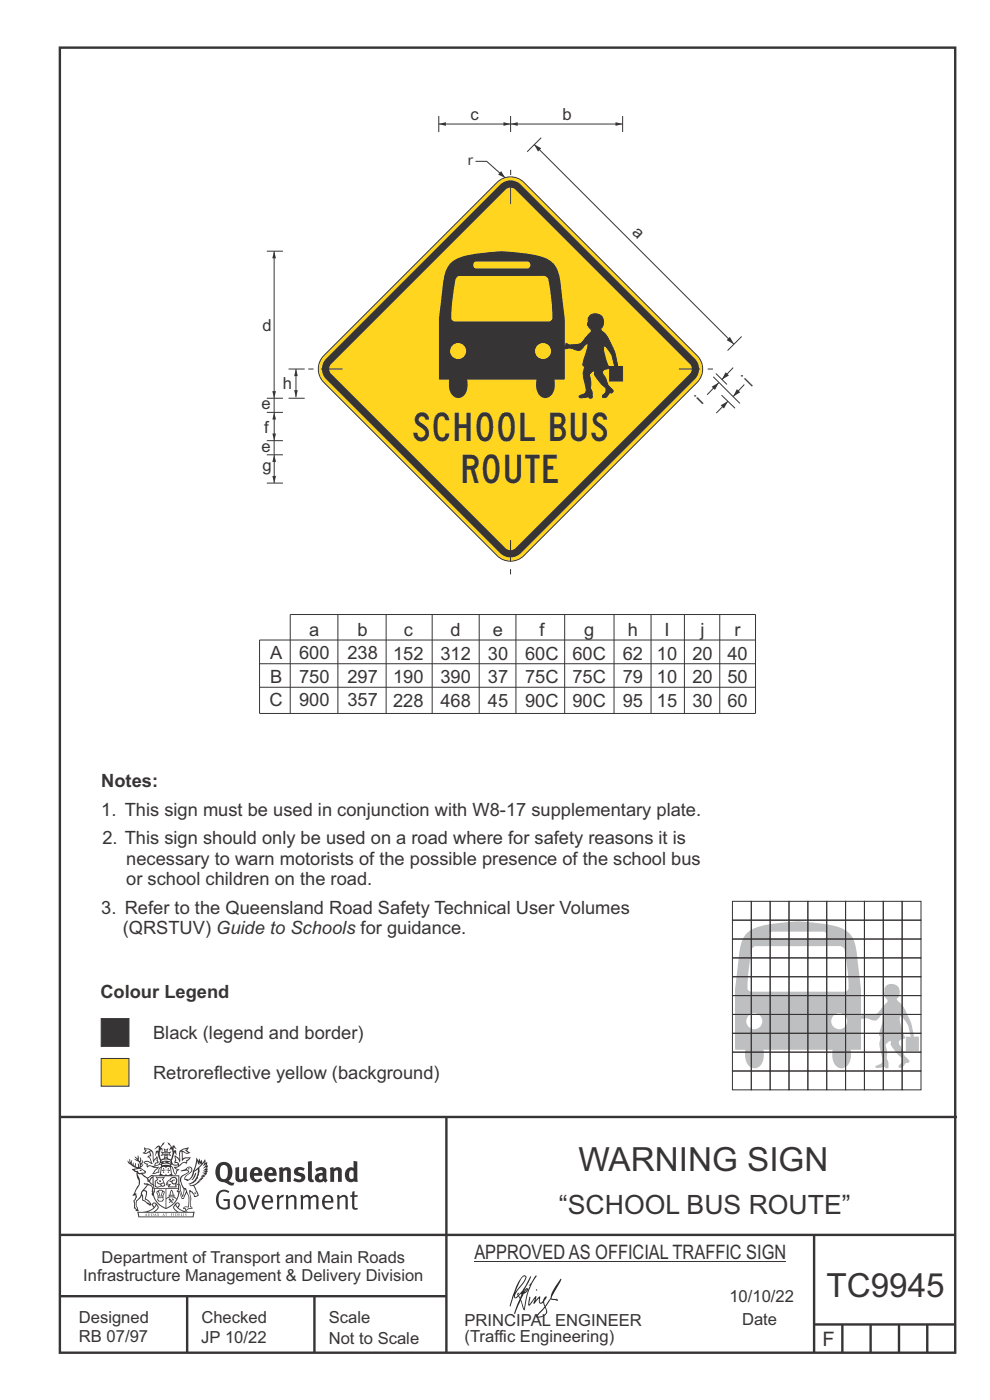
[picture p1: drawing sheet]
<svg xmlns="http://www.w3.org/2000/svg" width="210mm" height="297mm" viewBox="0 0 210 297" stroke-linecap="round" stroke-linejoin="round" font-family="sans-serif">
<g fill="#bdbfc1">
<path d="M158.2 198.2a11.4 11.4 0 0 0-1.7 6.3l-.6 5.4v12.6l.3 .2h1.9a3.6 3.6 0 0 0 1.2 3.7 1.88 1.88 0 0 0 2.6-1.6v-2.1h14.7a3.6 3.6 0 0 0 1.1 3.7 1.91 1.91 0 0 0 2.7-1.6l.1-2.1h2.1v-7.1a64.5 64.5 0 0 0-.7-12.6 9.5 9.5 0 0 0-1.6-4.8 7.5 7.5 0 0 0-5-2.1 34.2 34.2 0 0 0-14.7 .6l-.9 .4zM176.3 216.7a1.7 1.7 0 0 1 3.4 0 1.7 1.7 0 0 1-3.4 0zM158.3 216.7a1.7 1.7 0 0 1 3.4 0 1.7 1.7 0 0 1-3.4 0zM159.8 201l.5-.3h17.9a1.1 1.1 0 0 1 1 .8l.3 1.8a32.1 32.1 0 0 1 .4 6.6l-.4 .4-.3 .1h-19.8a.81 .81 0 0 1-.8-.8l.4-5.4 .4-2.7zM163.4 197.9l.4-.2h10.9a.75 .75 0 0 1 .6 .7 .75 .75 0 0 1-.6 .7h-10.9a.77 .77 0 0 1-.4-1.2z" fill-rule="evenodd"/>
<path d="M188 209.1a1.77 1.77 0 0 1 2.5 .3 1.77 1.77 0 0 1-.3 2.5v.1a11.7 11.7 0 0 1 3.2 5.6l.5 2.3h1v3.1h-2.7v-3.1h1l.1-.2h-.2a6 6 0 0 0-1.6-3.8l-.5-.3a4.8 4.8 0 0 0 .4 3l.6 1.5-.4 .3a.84 .84 0 0 0-.9 .6 .84 .84 0 0 0 .4 1l.1 .3a4.1 4.1 0 0 0 1.7 2.7 .41 .41 0 0 1-.2 .5 .41 .41 0 0 1-.5-.1l-.2 .3a1.08 1.08 0 0 1-1.3 .8v-.4a1.18 1.18 0 0 0 .7-1.1 1.18 1.18 0 0 0-.8-1.1l-1.1-1.4a1.43 1.43 0 0 1-.5-1.5 .99 .99 0 0 0-1 1.4l.2 1.1a2.33 2.33 0 0 0 .3 2l-.1 1.1-.5 .1-.2-.3h-.2a2.14 2.14 0 0 1-1.8 0l.1-.3a1.54 1.54 0 0 0 1.4-1.1l-.1-.8a6.4 6.4 0 0 1-.3-3.8v-.5l-.4-.4 1-3.2a1.06 1.06 0 0 0 0-1.2l-.7 .5a1.4 1.4 0 0 1-2.1 .7 2.01 2.01 0 0 0-1.8-.1l-.2-.6 .3-.5a2.73 2.73 0 0 0 2 .2 2.72 2.72 0 0 0 2.3-1.7l.7-.7a.69 .69 0 0 0 .4-.6 .69 .69 0 0 0-.5-.6l-.4-.7 .2-1.2z" fill-rule="evenodd"/>
</g>
<g fill="none" stroke="#373435" stroke-width=".21">
<path d="M155.4 191.2h4v4h-4zM155.4 195.2h4v4h-4zM155.4 199.2h4v4h-4zM159.4 191.2h4v4h-4zM159.4 195.2h4v4h-4zM159.4 199.2h4v4h-4zM163.4 191.2h4v4h-4zM163.4 195.2h4v4h-4zM163.4 199.2h4v4h-4zM167.4 191.2h4v4h-4zM167.4 195.2h4v4h-4zM167.4 199.2h4v4h-4z"/>
<path d="M171.4 191.2h4v4h-4zM171.4 195.2h4v4h-4zM171.4 199.2h4v4h-4zM175.4 191.2h4v4h-4zM175.4 195.2h4v4h-4zM175.4 199.2h4v4h-4zM179.4 191.2h4v4h-4zM179.4 195.2h4v4h-4zM179.4 199.2h4v4h-4zM183.4 191.2h4v4h-4zM183.4 195.2h4v4h-4zM183.4 199.2h4v4h-4z"/>
<path d="M187.4 191.2h4v4h-4zM187.4 195.2h4v4h-4zM187.4 199.2h4v4h-4zM191.4 191.2h4v4h-4zM191.4 195.2h4v4h-4zM191.4 199.2h4v4h-4zM155.4 203.2h4v4h-4zM155.4 207.2h4v4h-4zM155.4 211.2h4v4h-4zM155.4 215.2h4v4h-4zM155.4 219.2h4v4h-4zM159.4 203.2h4v4h-4z"/>
<path d="M159.4 207.2h4v4h-4zM159.4 211.2h4v4h-4zM159.4 215.2h4v4h-4zM159.4 219.2h4v4h-4zM163.4 203.2h4v4h-4zM163.4 207.2h4v4h-4zM163.4 211.2h4v4h-4zM163.4 215.2h4v4h-4zM163.4 219.2h4v4h-4zM167.4 203.2h4v4h-4zM167.4 207.2h4v4h-4zM167.4 211.2h4v4h-4z"/>
<path d="M167.4 215.2h4v4h-4zM167.4 219.2h4v4h-4zM171.4 203.2h4v4h-4zM171.4 207.2h4v4h-4zM171.4 211.2h4v4h-4zM171.4 215.2h4v4h-4zM171.4 219.2h4v4h-4zM175.4 203.2h4v4h-4zM175.4 207.2h4v4h-4zM175.4 211.2h4v4h-4zM175.4 215.2h4v4h-4zM175.4 219.2h4v4h-4z"/>
<path d="M179.4 203.2h4v4h-4zM179.4 207.2h4v4h-4zM179.4 211.2h4v4h-4zM179.4 215.2h4v4h-4zM179.4 219.2h4v4h-4zM183.4 203.2h4v4h-4zM183.4 207.2h4v4h-4zM183.4 211.2h4v4h-4zM183.4 215.2h4v4h-4zM183.4 219.2h4v4h-4zM187.4 203.2h4v4h-4zM187.4 207.2h4v4h-4z"/>
<path d="M187.4 211.2h4v4h-4zM187.4 215.2h4v4h-4zM187.4 219.2h4v4h-4zM191.4 203.2h4v4h-4zM191.4 207.2h4v4h-4zM191.4 211.2h4v4h-4zM191.4 215.2h4v4h-4zM191.4 219.2h4v4h-4zM155.4 223.2h4v4h-4zM155.4 227.2h4v4h-4zM159.4 223.2h4v4h-4zM159.4 227.2h4v4h-4z"/>
<path d="M163.4 223.2h4v4h-4zM163.4 227.2h4v4h-4zM167.4 223.2h4v4h-4zM167.4 227.2h4v4h-4zM171.4 223.2h4v4h-4zM171.4 227.2h4v4h-4zM175.4 223.2h4v4h-4zM175.4 227.2h4v4h-4zM179.4 223.2h4v4h-4zM179.4 227.2h4v4h-4zM183.4 223.2h4v4h-4zM183.4 227.2h4v4h-4z"/>
<path d="M187.4 223.2h4v4h-4zM187.4 227.2h4v4h-4zM191.4 223.2h4v4h-4zM191.4 227.2h4v4h-4z"/>
</g>
<g fill="none" stroke="#373435" stroke-width=".51">
<path d="M12.7 10.1h189.9v276.9h-189.9zM12.7 237h190.3M94.7 236.9v50.1M12.7 262h190M12.7 275h82M39.7 275v12M66.7 275v12M172.7 262v25M172.7 281h30M178.7 281v6M184.7 281v6M190.7 281v6"/>
<path d="M196.7 281v6"/>
</g>
<path d="M21.5 216.1h5.9v5.9h-5.9z" fill-rule="evenodd" fill="#373435" stroke="#373435" stroke-width=".21"/>
<g fill="#ffd520" stroke="#373435" stroke-width=".21">
<path d="M21.5 224.6h5.9v5.9h-5.9z" fill-rule="evenodd"/>
<path d="M105.5 38.7a4 4 0 0 1 5.6 0l36.8 36.8a4 4 0 0 1 0 5.6l-36.8 36.8a4 4 0 0 1-5.6 0l-36.8-36.8a4 4 0 0 1 0-5.6z" fill-rule="evenodd"/>
</g>
<path d="M69.2 76.1l36.9-36.9a3.1 3.1 0 0 1 4.4 0l36.9 36.9a3.1 3.1 0 0 1 0 4.4l-36.9 36.9a3.1 3.1 0 0 1-4.4 0l-36.9-36.9a3.1 3.1 0 0 1 0-4.4z" fill-rule="evenodd" fill="#373435"/>
<path d="M70.3 77.2l36.9-37a1.5 1.5 0 0 1 2.1 0l37 37a1.5 1.5 0 0 1 0 2.1l-37 37a1.5 1.5 0 0 1-2.1 0l-36.9-37a1.5 1.5 0 0 1 0-2.1z" fill-rule="evenodd" fill="#ffd520"/>
<path d="M114.8 29.2l-3 3M151.3 79.9l5.7 5.7M151.9 79.2l2.3 2.4M157.3 71.4l-3 3M153.1 83.8l2.8 2.8M154.4 85.1l-2.4 2.5" fill="none" stroke="#373435" stroke-width=".21"/>
<path d="M152.9 86l1.5-.9-.8 1.6z" fill="#373435"/>
<path d="M155.5 78l-2.4 2.5" fill="none" stroke="#373435" stroke-width=".21"/>
<path d="M153.9 79l.7 .7-1.5 .8z" fill="#373435"/>
<path d="M157.9 81.6l-2.4 2.5" fill="none" stroke="#373435" stroke-width=".21"/>
<path d="M156.3 82.6l.7 .6-1.5 .9z" fill="#373435"/>
<path d="M152.5 81.2l-2.5 2.6" fill="none" stroke="#373435" stroke-width=".21"/>
<path d="M151 82.1l1.5-.9-.8 1.5z" fill="#373435"/>
<path d="M113.3 30.6l42.4 42.4" fill="none" stroke="#373435" stroke-width=".21"/>
<g fill="#373435">
<path d="M113.3 30.6l1.5 .9-.7 .6z"/>
<path d="M154.8 71.5l.9 1.5-1.6-.8z"/>
</g>
<path d="M100.9 34.2h2.3l4 3.5M108.3 36v1.1M108.3 38.7v4.6M65.4 78.3h1.1M68.1 78.3h4.6M144 78.3h4.5M150.1 78.3h1.1M108.3 114.6v4.6M108.3 120.7v1.2" fill="none" stroke="#373435" stroke-width=".21"/>
<g fill="#373435">
<path d="M106.3 36.3l.9 1.4-1.5-.7z"/>
<path d="M95.4 56a11.4 11.4 0 0 0-1.7 6.3l-.6 5.4v12.6l.3 .3 1.9-.1a3.6 3.6 0 0 0 1.1 3.7 1.88 1.88 0 0 0 2.7-1.6v-2.1h14.7a3.6 3.6 0 0 0 1.1 3.8 1.91 1.91 0 0 0 2.7-1.7v-2.1h2.2v-7.1a64.5 64.5 0 0 0-.8-12.6 9.5 9.5 0 0 0-1.5-4.8 7.5 7.5 0 0 0-5-2.1 34.2 34.2 0 0 0-14.7 .6l-1 .4zM113.5 74.5a1.7 1.7 0 0 1 3.4 0 1.7 1.7 0 0 1-3.4 0zM95.5 74.5a1.7 1.7 0 0 1 3.4 0 1.7 1.7 0 0 1-3.4 0zM96.9 58.8l.6-.2 17.9-.1a1.1 1.1 0 0 1 .9 .8l.3 1.8a32.1 32.1 0 0 1 .5 6.6l-.4 .4-.3 .1h-19.9a.81 .81 0 0 1-.8-.8l.5-5.4 .4-2.7zM100.6 55.7l.4-.2h10.9a.75 .75 0 0 1 .6 .7 .75 .75 0 0 1-.6 .8h-10.9a.77 .77 0 0 1-.4-1.3z" fill-rule="evenodd"/>
</g>
<path d="M125.2 66.9a1.77 1.77 0 0 1 2.5 .3 1.77 1.77 0 0 1-.3 2.5v.2a11.7 11.7 0 0 1 3.2 5.6l.4 2.3h1.1v3h-2.8v-3h1l.1-.2h-.1a6 6 0 0 0-1.6-3.9l-.5-.3a4.8 4.8 0 0 0 .4 3l.6 1.5-.4 .4a.84 .84 0 0 0-.9 .5 .84 .84 0 0 0 .3 1l.2 .3a4.1 4.1 0 0 0 1.7 2.7 .41 .41 0 0 1-.2 .5 .41 .41 0 0 1-.5 0l-.2 .2a1.08 1.08 0 0 1-1.4 .8v-.4a1.18 1.18 0 0 0 .7-1.1 1.18 1.18 0 0 0-.7-1.1l-1.1-1.4a1.43 1.43 0 0 1-.5-1.5 .99 .99 0 0 0-1 1.4l.2 1.1a2.33 2.33 0 0 0 .2 2l-.1 1.1-.5 .1-.1-.3h-.2a2.14 2.14 0 0 1-1.9 0l.2-.2a1.54 1.54 0 0 0 1.3-1.2l-.1-.8a6.4 6.4 0 0 1-.3-3.8v-.4l-.3-.5 1-3.2a1.06 1.06 0 0 0 0-1.2l-.7 .5a1.4 1.4 0 0 1-2.2 .7 2.01 2.01 0 0 0-1.8-.1l-.1-.6 .2-.5a2.73 2.73 0 0 0 2 .2 2.72 2.72 0 0 0 2.4-1.7l.7-.7a.69 .69 0 0 0 .3-.6 .69 .69 0 0 0-.4-.6l-.4-.7 .2-1.2z" fill-rule="evenodd" fill="#373435" stroke="#373435" stroke-width=".21"/>
<path d="M93.1 26.3h15.2" fill="none" stroke="#373435" stroke-width=".21"/>
<g fill="#373435">
<path d="M93.1 26.3l1.5-.4v.8z"/>
<path d="M106.8 25.9l1.5 .4-1.5 .4z"/>
</g>
<path d="M108.3 26.3h23.8" fill="none" stroke="#373435" stroke-width=".21"/>
<g fill="#373435">
<path d="M108.3 26.3l1.5-.4v.8z"/>
<path d="M130.6 25.9l1.5 .4-1.5 .4z"/>
</g>
<path d="M93.1 24.6v3.4M108.3 24.6v3.4M132.1 24.6v3.4M58.2 87.5v6" fill="none" stroke="#373435" stroke-width=".21"/>
<g fill="#373435">
<path d="M58.2 87.5l.4 1.5h-.8z"/>
<path d="M57.8 92h.8l-.4 1.5z"/>
</g>
<path d="M58.2 96.5v6" fill="none" stroke="#373435" stroke-width=".21"/>
<g fill="#373435">
<path d="M58.2 96.5l.4 1.5h-.8z"/>
<path d="M57.8 101h.8l-.4 1.5z"/>
</g>
<path d="M62.8 78.3v6" fill="none" stroke="#373435" stroke-width=".21"/>
<g fill="#373435">
<path d="M62.8 78.3l.4 1.5h-.8z"/>
<path d="M62.4 82.8h.8l-.4 1.5z"/>
</g>
<path d="M58.2 53.3v34.2M58.2 93.5v3" fill="none" stroke="#373435" stroke-width=".21"/>
<g fill="#373435">
<path d="M58.2 53.3l.3 1.5h-.7z"/>
<path d="M57.8 83h.7l-.3 1.5z"/>
</g>
<g fill="none" stroke="#373435" stroke-width=".21">
<path d="M56.6 53.3h3.4M61.2 78.3h3.4M56.6 84.5h3.4M56.6 87.5h3.4M56.6 93.5h3.4M56.6 96.5h3.4M61.2 84.5h3.4M56.6 102.5h3.4M71.7 130.4v21M81.9 130.4v21M91.7 130.4v21M101.7 130.4v21"/>
<path d="M109.4 130.4v21M119.8 130.4v21M130.3 130.4v21M138.1 130.4v21M145.2 130.4v21M152.7 130.4v21M160.3 135.8h-105.2v15.6h105.2v-21h-98.7v21M55.1 145.8h105.2M55.1 140.8h105.2"/>
</g>
<g fill="#373435">
<path d="M47 247.3a2.55 2.55 0 0 0 0 2.7l.3 .2a.81 .81 0 0 0 1-1v-.5a1.04 1.04 0 0 0-1.1-1.5zM46.3 247a1.82 1.82 0 0 1 2.1-.3 1.82 1.82 0 0 1 .9 1.9 2.29 2.29 0 0 1-.8 2l.7 .3h.5l-.2 .6a2.87 2.87 0 0 1-2-.7 2.12 2.12 0 0 1-1.6-3.1z" fill-rule="evenodd"/>
<path d="M49.9 247.7l.8-.1v2a.46 .46 0 0 0 .3 .6 .46 .46 0 0 0 .6-.3v-2.1l.7-.2v2.3l.2 .6-.5 .3-.3-.3a1.02 1.02 0 0 1-1.2 .3 1.02 1.02 0 0 1-.6-1.1z" fill-rule="evenodd"/>
<path d="M54 248.4l-.1 .5h.9a.49 .49 0 0 0-.2-.6 .49 .49 0 0 0-.6 .1zM53.4 248a1.34 1.34 0 0 1 1.6-.2 1.34 1.34 0 0 1 .7 1.5v.2h-1.8a.77 .77 0 0 0 .5 .8 .77 .77 0 0 0 .9-.4l.3 .5a1.59 1.59 0 0 1-2 .1 1.59 1.59 0 0 1-.5-2z" fill-rule="evenodd"/>
<path d="M57.1 248.4l-.2 .5h1a.49 .49 0 0 0-.2-.6 .49 .49 0 0 0-.6 .1zM56.4 248a1.34 1.34 0 0 1 1.6-.2 1.34 1.34 0 0 1 .7 1.5v.2h-1.8a.77 .77 0 0 0 .5 .8 .77 .77 0 0 0 .9-.4l.4 .5a1.59 1.59 0 0 1-2.1 .1 1.59 1.59 0 0 1-.5-2z" fill-rule="evenodd"/>
<path d="M59.2 247.8l.7-.2 .1 .4a.95 .95 0 0 1 1-.4 .95 .95 0 0 1 .7 .9v2.2h-.8v-2.2a.46 .46 0 0 0-.8 .1v2.1h-.8z" fill-rule="evenodd"/>
<path d="M62.6 248a1.75 1.75 0 0 1 2-.1l-.2 .5-.6-.2a.43 .43 0 0 0-.6 .3l.4 .3a1.04 1.04 0 0 1 1.2 1.1 1.04 1.04 0 0 1-1.4 .9l-1.2-.3 .3-.6 1 .4 .4-.4a.88 .88 0 0 0-1-.5l-.4-.3-.1-.3z" fill-rule="evenodd"/>
<path d="M65.3 246.5l.8-.2 .1 3.8 .3 .2 .1 .4a.88 .88 0 0 1-1 0 .88 .88 0 0 1-.3-1z" fill-rule="evenodd"/>
<path d="M67.8 249.5a.43 .43 0 0 0-.1 .7 .43 .43 0 0 0 .7-.1v-.7zM66.8 248a1.7 1.7 0 0 1 2.4 .1v1.9l.3 .4-.4 .5-.5-.4a1.03 1.03 0 0 1-1.7-.1 1.03 1.03 0 0 1 .8-1.5l.7-.1v-.3a.8 .8 0 0 0-1.2 .1z" fill-rule="evenodd"/>
<path d="M70 247.8l.7-.2 .1 .4a.95 .95 0 0 1 1-.4 .95 .95 0 0 1 .7 .9v2.2h-.8v-2.2a.46 .46 0 0 0-.8 .1v2.1h-.8z" fill-rule="evenodd"/>
<path d="M74.3 248.3a1.48 1.48 0 0 0 0 1.8h.5l.2-.2v-1.4l-.3-.2zM75 246.3l.8 .1 .1 4.3h-.7l-.1-.1a1.26 1.26 0 0 1-1.4 0 1.26 1.26 0 0 1-.5-1.3 1.29 1.29 0 0 1 .4-1.4 1.29 1.29 0 0 1 1.4-.1z" fill-rule="evenodd"/>
<path d="M46.4 252.8a1.72 1.72 0 0 1 2.3 0l-.3 .3a1.24 1.24 0 0 0-1.4-.2 1.24 1.24 0 0 0-.6 1.4 1.49 1.49 0 0 0 1.2 1.9l.7-.1v-1.3h-.8l-.1-.4h1.4v1.9a1.93 1.93 0 0 1-2.3 0 1.93 1.93 0 0 1-.7-2.2l.2-.8z" fill-rule="evenodd"/>
<path d="M50.4 254a1.65 1.65 0 0 0 .2 2.2 .99 .99 0 0 0 1-1.4 .78 .78 0 0 0-.4-.8 .78 .78 0 0 0-.8 0zM50 253.8a1.33 1.33 0 0 1 1.6-.1 1.33 1.33 0 0 1 .5 1.4 1.31 1.31 0 0 1-1.3 1.5 1.31 1.31 0 0 1-1.2-1.5v-.6z" fill-rule="evenodd"/>
<path d="M52.5 253.6l.5-.1 .8 2.6 .8-2.5h.5l-1.1 3h-.5z" fill-rule="evenodd"/>
<path d="M56.3 254.1l-.2 .7h1.3a.7 .7 0 0 0-.3-.8 .7 .7 0 0 0-.8 .1zM55.9 253.9a1.22 1.22 0 0 1 1.5-.2 1.22 1.22 0 0 1 .5 1.5h-1.8a.93 .93 0 0 0 .5 1 .93 .93 0 0 0 1.1-.2l.2 .3a1.43 1.43 0 0 1-1.8 .1 1.43 1.43 0 0 1-.6-1.7z" fill-rule="evenodd"/>
<path d="M58.7 253.6l.4-.1 .1 .5 .4-.4 .6-.1-.1 .5a.66 .66 0 0 0-.9 .7v1.9h-.4z" fill-rule="evenodd"/>
<path d="M60.6 253.6l.4-.1 .1 .5a.94 .94 0 0 1 1-.5 .94 .94 0 0 1 .8 .8v2.3h-.5l-.1-2.6a.81 .81 0 0 0-1.2 .3v2.3h-.4z" fill-rule="evenodd"/>
<path d="M63.7 253.6l.5-.1 .1 .5 .4-.4a.78 .78 0 0 1 1.2 .4 .9 .9 0 0 1 .9-.5 .9 .9 0 0 1 .8 .8v2.3h-.5l-.1-2.5a.67 .67 0 0 0-1.1 .3v2.2h-.5v-2.4l-.4-.3-.7 .4v2.3h-.5z" fill-rule="evenodd"/>
<path d="M69.1 254.1l-.2 .7h1.3a.7 .7 0 0 0-.3-.8 .7 .7 0 0 0-.8 .1zM68.7 253.9a1.22 1.22 0 0 1 1.5-.2 1.22 1.22 0 0 1 .5 1.5h-1.8a.93 .93 0 0 0 .4 1 .93 .93 0 0 0 1.2-.2l.2 .3a1.44 1.44 0 0 1-1.8 .1 1.44 1.44 0 0 1-.6-1.7z" fill-rule="evenodd"/>
<path d="M71.5 253.6l.4-.1 .1 .5a.94 .94 0 0 1 1-.5 .94 .94 0 0 1 .8 .8v2.3h-.5l-.1-2.6a.81 .81 0 0 0-1.2 .3v2.3h-.4z" fill-rule="evenodd"/>
<path d="M74.7 252.8l.5-.1v.9h.7l-.1 .3h-.6v2.2l.1 .2 .5-.1 .1 .3a.75 .75 0 0 1-1.2-.5v-2.1h-.4v-.3h.4z" fill-rule="evenodd"/>
<path d="M30.8 243.8l1.1 .3-.9 .5h-.4l.6-.5zM31.8 244.3h.2a2.44 2.44 0 0 1 .5 1.9l.1 .5 .6-1-.1 .6 .3 .3a.57 .57 0 0 0-.6 .7l-1-.1-.5 .2 .2-.5-.8-.3 .7-.1 .9 .5 .1-.1-.6-1.3-.2-.2 .5-.1zM30.7 243.3l-.1 .5 .2 .3-.6 .5a1.04 1.04 0 0 0 1.4-.2l.2 .7-.3 .1-.2 .4a.94 .94 0 0 1 .8 1.1l-.2-.1a1.16 1.16 0 0 0-1.5-.1l.3 .4 .4 .2 .1 .5 .2 .1 .1-.2a.94 .94 0 0 1 1.1 .2l.8 .1-1.2 1.2a1.13 1.13 0 0 0 1.2-.2l.4-.1v-.4l.4-.8a.83 .83 0 0 0-.6 1.1l-.3-.1-.7 .4 1.1-1.4-.5 .1-.5-.1 1.3-.5-.1-.1-.9 .4v-.4l.2-.1 .3 .1 .1-.3-.2-.4 .1-.6-.2-.4-.7 1v-.7a1.42 1.42 0 0 0-1.6-1.9z" fill-rule="evenodd"/>
<path d="M38.5 244.1l.5-.2 .7-.2-.6 .4 .8 .5h-.3zM38.3 244.4l.2-.1 .1 2a1.69 1.69 0 0 1 1.6-.6l-.8 .5 .1 .5a1.1 1.1 0 0 0-1.5 .6l-.1-.5-.2-.2h-.5l.3-.4-.3-.7a1.42 1.42 0 0 1 .9 1.1l.2-.1zM37.1 245.1l.1 1-.2 .3 .1 .4h.5l.2 .2a.96 .96 0 0 1-1.2-.1l-.1 .1a1.06 1.06 0 0 0 1.3 .2v.1a.72 .72 0 0 1-.9 .2l.2 .5 .6 .2-.4 .1-.1 .7-.2-.3-.4-1.1-.4-.4 .4 .8a1.54 1.54 0 0 0 .7 1.3l.2-.3a.58 .58 0 0 1 .4-.8l.2-.2-.3 .1-.5-.3 .9-.5a.93 .93 0 0 1 1.2-.5v.2l.2-.2 .1-.5a.99 .99 0 0 0 .7-.8l-1.3 .1-.3 .2-.1-1.4 .9 .4 .9-.3h-.4l-.5-.4 .4-.7-.6 .2a1.46 1.46 0 0 0-1.4 2.1l.1 .3-.3-.4z" fill-rule="evenodd"/>
<path d="M35.6 247.8l.2 .1-.1 .3 .4 .1h-.4v.6l-.1-.6-.3-.1h.3z" fill-rule="evenodd"/>
<path d="M34.6 247.8l.2 .1v.3h.3l-.3 .1-.1 .6v-.6h-.4l.4-.1z" fill-rule="evenodd"/>
<path d="M34.3 247.7a.57 .57 0 0 1 .9 .2 .57 .57 0 0 1 .9-.2l.2 1.4h-.2a.57 .57 0 0 1-.9 0 .69 .69 0 0 1-1.1 0zM34.2 247l-.3 2.1-.1 .4h2.9l-.2-.4-.3-2.1h-.2v.2l-.8-.1-.8 .1v-.2z" fill-rule="evenodd"/>
<path d="M34.2 251.3a.3 .3 0 0 0 .6 0 .3 .3 0 0 0-.6 0zM33.3 249.8l.3 .3-.3 .4a.79 .79 0 0 0 0 1.3l.8-.2-.1-.3a.55 .55 0 0 1-.7-.6l.1-.1 .2 .3 .3 .2 .8-.2-.4-.7 .4-.4-.7 .2zM33 249.6l1.1 .2 .9-.2-.4 .6 .4 1.2a.56 .56 0 0 1-.8 .3l-.2 .1a.73 .73 0 0 1-.9 .1 .73 .73 0 0 1-.3-1v-.4l.6-.4z" fill-rule="evenodd"/>
<path d="M35.6 250.7l.7-.4a.58 .58 0 0 1 1-.1 .58 .58 0 0 1-.4 .9l-.3-.3a.43 .43 0 0 1 .6-.4 .57 .57 0 0 0-.8 .1h-.2l-.3 .1 .5 .2a.55 .55 0 0 0 .8 .4v.5h-1.3l.4-.4-.2-.2-.6 .2 .2-.3-.2-.1zM35.4 250.7l-.1 .2a.39 .39 0 0 0 .2 .6l.3-.1-.2 .5h1.9l-.1-.8a.86 .86 0 0 0-.1-1.3 .86 .86 0 0 0-1.3 .4z" fill-rule="evenodd"/>
<path d="M36 253.7h.8v.2h-.8zM36.4 252.6l.2 .9h-.4zM36.4 252.4l-.3 .5-.1 .6h-.2v.4l-.7 .4 .2 .1a1.48 1.48 0 0 1 2.1 .1l.2-.1-.6-.5v-.4h-.2l-.1-.6z" fill-rule="evenodd"/>
<path d="M35.8 254.3h.4l.1 .4 .3-.2-.2-.2a.38 .38 0 0 1 .5 .5l-.2-.2-.3 .2 .4 .2-.4 .3-.1-.4-.4 .3-.1-.1 .4-.3-.1-.2-.2 .2z" fill-rule="evenodd"/>
<path d="M34.5 252.9h.2v.2l-.2 .6h-.2zM33.6 254.2h.9v.2a.55 .55 0 0 1-.8 .3v-.1l-.2-.1zM33.4 252.9h.2l.2 .8h-.2zM33.6 253.9l.8-.1 .1 .2h-.8zM33.8 252.6h.5l-.2 1.1h-.1zM33.3 252.7l-.1 .3 .3 1.1a.48 .48 0 0 0-.1 .5 .48 .48 0 0 0 .5 .3h.5a.49 .49 0 0 0 .2-.8l.3-1.1-.1-.3a1.42 1.42 0 0 0-1.5 0z" fill-rule="evenodd"/>
<path d="M33.7 250.4l.4 .1 .1 .3-.3-.1z" fill-rule="evenodd"/>
<path d="M41.3 248.9l.3-.1-.2 .8-.6 .8h-.2l.5-.7z" fill-rule="evenodd"/>
<path d="M39.7 247.9l.3-.2 .5 .2a.88 .88 0 0 1-.6 1.1 1.22 1.22 0 0 0-.8 1.3l.5 .2a.72 .72 0 0 0 .9-.4l.5-.8 .2-.7 .8-.5v.2a2.85 2.85 0 0 1-2 2.9l.1 .1a2.13 2.13 0 0 0 1.9-1.5v-.3a2.01 2.01 0 0 0 .3-1.7l1.1-1.3-.4 1 .7-.5-.7 1 .8-.4-.8 .8 .7-.2-.9 .6 .8-.1-.8 .4h.8l-.9 .3 .3 .2h-.4l.2 .3h-.3l.1 .3h-.4l.2 .2h-.2a2.16 2.16 0 0 1-2 1.1l.1 .2 .4-.1a.76 .76 0 0 1 .7 .8l.5 1.2-.6 .1a1.45 1.45 0 0 0-1.1-1.2l.2 1.7-.1 1.9 .4 .2a1.07 1.07 0 0 0-1.2 .5v-.3l-.5-.2a.87 .87 0 0 1 1.1-.1v-.8a4.4 4.4 0 0 0-.6-3v-.3h-.3a2.16 2.16 0 0 1-.7-2.2l.3-.4 1.2-.7a.55 .55 0 0 0-.4-.8zM37.8 251.3a.76 .76 0 0 1 .3 1l.6 1.7 .4-1.7 .2 .1a.61 .61 0 0 1-.1 .9l-.3 .8-.2 .1-.7-1.6-.3 .1a1.18 1.18 0 0 0 .1-1.4zM41.8 246.4l.2 .7 .3-.5v.6l.4-.5a1.9 1.9 0 0 1-1.1 1.4l-.4 .3zM38.3 248.5l1.3-.2 .2 .1v.4l-.5 .2a1.26 1.26 0 0 0-.9 1.9l.2 .7a1.84 1.84 0 0 1 .1 2l-.4-1.3a.96 .96 0 0 0-.4-1.2l-.4 .2a.78 .78 0 0 1 0 1.3l.1 .3h.4l.4 1.1a.38 .38 0 0 0 .2 .4 .38 .38 0 0 0 .4-.1l.6-1.2a2.94 2.94 0 0 1 .4 2.5l-.1 .4h-.8l-.3 .3v.3l.4-.1 .1 .4 .2 .1a1.02 1.02 0 0 1 1.3-.5v-.4l-.3-.1 .1-1.8-.3-1.3h.1a1.14 1.14 0 0 1 .8 1 .63 .63 0 0 0 .8-.2 .63 .63 0 0 0-.1-.9l-.7-1.3 .9-.5 .2-.4h.3l-.1-.2h.4l-.1-.3h.3l-.1-.3 .5-.1-.2-.2 .6-.4v-.2h-.2l.4-.5h-.3l.3-.5-.4 .1 .4-.5v-.3l-.3 .1 .2-.6-.1-.2-.4 .3v-.8l-.6 .8-.2-.8-.2 .5-.3-.7-.1 .6-.5-.8-.1 1.4-.6 1.8a1.81 1.81 0 0 1-1 1.5l-.6-.2a1.75 1.75 0 0 1 1.1-1.3 .75 .75 0 0 0 .1-1.2 .75 .75 0 0 0-1.1 .4z" fill-rule="evenodd"/>
<path d="M41.2 253h.3l.2 .2-.4 .1z" fill-rule="evenodd"/>
<path d="M29.4 257.3h11.6l-.1 .8h-11.4zM31.4 257.1l.4-.2a2.48 2.48 0 0 0 1.4-1.2l.3 .5-.5 .6-.5 .3zM32.5 255.5l.3-.2 .2 .1-.3 .6zM37.2 255.7a2.65 2.65 0 0 0 1.8 1.4h-1.1l-.5-.3-.5-.6zM37.4 255.4l.2-.1 .3 .2-.3 .5zM29.2 257.1l.1 1.2h11.8l.2-1.1-.2-.1a4.1 4.1 0 0 1-3.3-.9l.3-.4-.1-.6a1.06 1.06 0 0 0-1.3 1l.2 .4 .6 .5h-4.7l.3-.2a.84 .84 0 0 0 .6-.7 .84 .84 0 0 0-.5-.8l-.3-.2h-.5l-.1 .6 .3 .4a4.2 4.2 0 0 1-3.4 .9z" fill-rule="evenodd"/>
<path d="M31 257.6l.1 .2h-.2zM31 257.4l-.3 .5 .4-.1 .2 .1z" fill-rule="evenodd"/>
<path d="M31.4 257.4h.2v.5a.25 .25 0 0 0 .2-.2 .25 .25 0 0 0-.1-.2h.1a.29 .29 0 0 1 0 .4 .29 .29 0 0 1-.4 0 .29 .29 0 0 1 0-.4z" fill-rule="evenodd"/>
<path d="M32.2 257.5a.22 .22 0 0 1 .3 .2 .22 .22 0 0 1-.3 .2zM32 257.4l.1 .5a.33 .33 0 0 0 .4 0 .33 .33 0 0 0 0-.4 .33 .33 0 0 0-.5-.1z" fill-rule="evenodd"/>
<path d="M32.9 257.6l.1 .2h-.2zM32.9 257.4l-.2 .5 .3-.1 .2 .1z" fill-rule="evenodd"/>
<path d="M33.3 257.4h.2l.1 .2 .2-.2-.2 .3 .2 .2-.3-.2v.2h-.2l.2-.2z" fill-rule="evenodd"/>
<path d="M34.7 257.6l.1 .2h-.2zM34.7 257.4l-.3 .5 .4-.1 .2 .1z" fill-rule="evenodd"/>
<path d="M35 257.4h.5l-.2 .1v.4h-.2l.1-.4z" fill-rule="evenodd"/>
<path d="M36.2 257.4h.3l-.1 .1v.2l.1-.1-.1 .1v.2h-.2z" fill-rule="evenodd"/>
<path d="M36.7 257.4h.2v.5h-.2z" fill-rule="evenodd"/>
<path d="M37.3 257.5a.22 .22 0 0 1 .3 .2 .22 .22 0 0 1-.3 .2zM37.1 257.4v.5a.33 .33 0 0 0 .5 0 .33 .33 0 0 0 0-.4 .33 .33 0 0 0-.5-.1z" fill-rule="evenodd"/>
<path d="M37.8 257.4h.4l-.2 .1v.2l.1-.1-.1 .1v.2h.2h-.4z" fill-rule="evenodd"/>
<path d="M38.4 257.4h.2l-.1 .5h.2h-.3z" fill-rule="evenodd"/>
<path d="M38.9 257.4h.2v.5h-.2z" fill-rule="evenodd"/>
<path d="M39.3 257.5h.2h-.1l.2 .3-.2 .2-.1-.1v-.1h.2z" fill-rule="evenodd"/>
<path d="M34.2 246.3a1.51 1.51 0 0 1 2.1 .2 2.67 2.67 0 0 0-2.1 0zM35.7 246.5l.5 .1v.3l-.4-.2zM34.6 246.5h.5l.1 .2h-.4zM34.1 246.7l.2 .2h-.3zM35 245.8l.2-.2 .3 .2zM34.9 244.5h.2v.4h-.2zM35 244l.2 .1 .2-.1-.1 .3h-.2zM35.1 245.2h.2l.1 .4-.2-.2-.2 .2zM35.3 244.5h.2v.4h-.2zM34.4 244.6h.3l.1 .3-.4 .1 .2-.2zM35.7 244.6h.3l-.2 .2 .2 .2-.4-.1zM32.7 243.8l1-.5-.1 1-.2-.2-.3 .2-.3 1 .5-.9 .3 .8a1.84 1.84 0 0 1 .2 1.8l.4 .1a2.48 2.48 0 0 1 2.2 0l.2-.2-.2-.7 .7-1.8 .4 .7-.2-1-.2-.1-.2 .3v-.9l.6 .4-.6-.8-.3 .1-.1 .4-.5-.9-.5-.3 .2 .5 .6 .5-.5 .8 .5-.4a2.06 2.06 0 0 1-.1 2.3l-.5-.2-.2-.6 .2-.1 .7 .2-.4-.5 .4-.5-.7 .2-.2-.2 .2-.7-.5 .3-.5-.3 .2 .7-.2 .2-.7-.2 .4 .5-.4 .5 .8-.2 .1 .1-.2 .6-.5 .2a2.02 2.02 0 0 1 0-2.2l.3 .5-.1-.7-.3-.1 .8-1.2-.4 .3-.5 .8-.2-.3a.8 .8 0 0 0-.8 .5z" fill-rule="evenodd"/>
<path d="M29.2 249l.3 .1a.61 .61 0 0 1 .8 .4l.3 .2a.8 .8 0 0 1 .6 1l.4 .1 .6 .5a1 1 0 0 1 .4 1.1l-.1 .6v-.4h-.1a.96 .96 0 0 0-.8-1.3l-.2-.2h-.7l-.1-.1-.1 .1 .1 .2h.6l-1.2 1.4-.2 1-.4 .6a1.33 1.33 0 0 0-.5 1.8l.2 .5a1.26 1.26 0 0 1-.5-1.5l-.1-.3a1.56 1.56 0 0 0 .4-1.7l-.3 .2 .2-.6a3.2 3.2 0 0 0 .7-2.9zM30.4 252.8h.4a2.06 2.06 0 0 1-.1 1.6l.7 .5 .4 .4-.6-.1-.8-.6-.1-.9a.51 .51 0 0 1 .1-.9zM28.6 248.2a1.52 1.52 0 0 1 2.1 .5l-1.1 .2-.2-.1-.1-.5-.5 .1zM27.5 245.9v.8l-.3-.4h-.1a3.1 3.1 0 0 0 1.9 1.6l-1 .1 .5 .6 .5 .1 .1 1.1a1.84 1.84 0 0 1-.3 2.5l-.4 .9-.3 .4 .2 .1 .4-.1 .1 .4-.2 .5-.3 .2 .1 1.7 .2-.1 .3 .6 .1 .1 .5-.1-.2-.5a1.3 1.3 0 0 1-.1-1.7l.9-1 .2 1 .5 .3 .5 .5 .1-.1 .2 .3h.5a1.85 1.85 0 0 0-1.2-1.4l.1-.3a1.39 1.39 0 0 0 0-1.4l-.5-.1 .5-.6a.66 .66 0 0 1 .9-.3 .66 .66 0 0 1 .3 .9l-.1 .4 .2-.1v.1l-.1 .4 .2 .5 .1-.3a2.24 2.24 0 0 0 .1-2.2 .73 .73 0 0 1-.7-.7 .73 .73 0 0 1 .6-.7v-.3a.94 .94 0 0 0-.9 .9 .48 .48 0 0 1-.1-.6 .48 .48 0 0 1 .5-.3l.5-.2a.51 .51 0 0 0-.8 .2l-.4 .2-1.1-.8h.6l.2-.5-1.2-.7 .5-.5v-.3l-.4 .4v-.2a.69 .69 0 0 0 .2-1.1v.5l-.2 .3v-1.1l-.3-.2 .1 .5-.1 .3-.4-1.3v.7l-.6-.4 .5 .7-.6-.2 .3 .3a1 1 0 0 1 .7 1.4l-.2-.8v.8l-.5-.1v-.8l-.2 .7-.2-.2-.1-.5-.2 .4-.2-.3 .1-.7-.2 .6z" fill-rule="evenodd"/>
<path d="M29.6 248.3l.2-.2 .3 .3z" fill-rule="evenodd"/>
<path d="M32.4 249.4h5.6v2l-.2-.1v-1.7h-5.2v2.5h5.2v-.8l.1 .2-.1 1.1v-.4h-2.5v4.1a4.1 4.1 0 0 0 2.6-3.6l.1-.1a4 4 0 0 1-2.8 3.9 4.2 4.2 0 0 1-2.8-4.7l.1 1.2 .1-.1a3.8 3.8 0 0 0 2.5 3.4v-4.1h-2.5l-.2-.8z" fill-rule="evenodd"/>
<circle cx="40" cy="248" r=".17"/>
</g>
<g fill="#252726">
<path d="M111.6 273.7l.2-.2-.5 .7zM110.4 274.5l.3 .1-.3 .8-.3-.5zM110.9 270.9h.5a9.3 9.3 0 0 1-2 3.1l-.1 .3 1-2.5zM110.6 271a14.7 14.7 0 0 0-2.2 4.9l-.3 1.2 .1 .1 .8-2.3a.42 .42 0 0 0 .2 .6 .42 .42 0 0 0 .6-.3l.2-.1 .3 .5-1.2 3.2h.2l1.1-2.9 .6 1.9 .2 .2 .2-.5a13.5 13.5 0 0 1 2-6.2l.5-.5-.2-.2-1.5 2.1 .3-.1a14.9 14.9 0 0 0-1.3 5.1l-.4-1.2a1.39 1.39 0 0 1 .2-1.8l.1-.2a.92 .92 0 0 0 .8-1.2 .75 .75 0 0 0-.7 .7l-.2 .2 1.6-3.4h-.1l-.4 .7a10.5 10.5 0 0 1-2.1 3.3l.1-.5a.32 .32 0 0 0-.3 .2 .32 .32 0 0 0 0 .4l-.5 .4a3.2 3.2 0 0 1 1.1-2.3l.5-.6a2.49 2.49 0 0 0 .7-1.6l-.3-.2z" fill-rule="evenodd"/>
<path d="M115.6 277.5a1.15 1.15 0 0 1 .1 1.3 1.15 1.15 0 0 1-1.2 .5h-.5zM112.3 275.1l-.3 1.7 .3 .2 1.2-1.5-.3 1.1 1.2-1.2a.94 .94 0 0 0 .3 1.2l.5-.3 .3 .9-1.2 1.3a.98 .98 0 0 0-.5 1 1.9 1.9 0 0 0 2.3-1.3l-.1-.2a1.02 1.02 0 0 1 .3-1.4l.5-1 1.5 .3-.2-.4v.2l-1.1-.1v-.3l2-3.6 .1-.2-.1-.2-1.8 2.7a6.6 6.6 0 0 1-1.5 3l-.2-.2a1.01 1.01 0 0 1 .4-1.4l.1-.2-.2-.1-.4 .4-.2 .5-.5 .4-.2-.4 .1-.9-.2-.1-.8 1 .2-1h-.1l-1.4 1.8 .2-1.5v-.1z" fill-rule="evenodd"/>
<path d="M113.7 273.6l.3 .2h-.3z" fill-rule="evenodd"/>
</g>
<path d="M100.6 267.7h66.2" fill="none" stroke="#373435" stroke-width=".21"/>
<g font-size="8.3" fill="#373435">
<text x="87.4" y="93.5">SCHOOL BUS</text>
<text x="97.6" y="102.5">ROUTE</text>
</g>
<g font-size="7.1" fill="#373435">
<text x="122.7" y="248.4">WARNING SIGN</text>
<text x="175.3" y="275.1">TC9945</text>
</g>
<text font-size="5.6" fill="#373435" x="118.6" y="257.6">“SCHOOL BUS ROUTE”</text>
<g font-size="4.2" fill="#373435">
<text x="100.6" y="267.2">APPROVED AS OFFICIAL TRAFFIC SIGN</text>
<text x="174.4" y="285.6">F</text>
</g>
<g font-size="3.9" fill="#373435">
<text x="65.6" y="134.9">a</text>
<text x="75.9" y="134.9">b</text>
<text x="85.6" y="134.9">c</text>
<text x="95.6" y="134.9">d</text>
<text x="104.6" y="134.9">e</text>
<text x="114.4" y="134.9">f</text>
<text x="123.9" y="134.9">g</text>
<text x="133.2" y="134.9">h</text>
<text x="141" y="134.9">I</text>
<text x="148.6" y="134.9">j</text>
<text x="155.8" y="134.9">r</text>
<text x="57.3" y="139.9">A</text>
<text x="63.4" y="139.9">600</text>
<text x="73.7" y="139.9">238</text>
<text x="83.4" y="139.9">152</text>
<text x="93.4" y="139.9">312</text>
<text x="103.5" y="139.9">30</text>
<text x="111.4" y="139.9">60C</text>
<text x="121.4" y="139.9">60C</text>
<text x="132.1" y="139.9">62</text>
<text x="139.4" y="139.9">10</text>
<text x="146.9" y="139.9">20</text>
<text x="154.3" y="139.9">40</text>
<text x="57.2" y="149.9">C</text>
<text x="57.3" y="144.9">B</text>
<text x="63.4" y="144.9">750</text>
<text x="63.4" y="149.9">900</text>
<text x="73.7" y="144.9">297</text>
<text x="73.7" y="149.9">357</text>
<text x="83.4" y="144.9">190</text>
<text x="83.4" y="149.9">228</text>
<text x="93.4" y="144.9">390</text>
<text x="93.4" y="149.9">468</text>
<text x="103.5" y="144.9">37</text>
<text x="103.5" y="149.9">45</text>
<text x="111.4" y="144.9">75C</text>
<text x="111.4" y="149.9">90C</text>
<text x="121.4" y="144.9">75C</text>
<text x="121.4" y="149.9">90C</text>
<text x="132.1" y="144.9">79</text>
<text x="132.1" y="149.9">95</text>
<text x="139.4" y="144.9">10</text>
<text x="139.4" y="149.9">15</text>
<text x="146.9" y="144.9">20</text>
<text x="146.9" y="149.9">30</text>
<text x="154.3" y="144.9">50</text>
<text x="154.3" y="149.9">60</text>
<text x="21.5" y="167">Notes:</text>
<text x="21.5" y="173">1. This sign must be used in conjunction with W8-17 supplementary plate.</text>
<text x="21.7" y="179.1">2. This sign should only be used on a road where for safety reasons it is</text>
<text x="26.8" y="183.4">necessary to warn motorists of the possible presence of the school bus</text>
<text x="26.8" y="187.8">or school children on the road.</text>
<text x="21.5" y="193.8">3. Refer to the Queensland Road Safety Technical User Volumes</text>
<text x="26" y="198.2">(QRSTUV) Guide to Schools for guidance.</text>
<text x="21.3" y="211.8">Colour Legend</text>
<text x="32.5" y="220.5">Black (legend and border)</text>
<text x="32.5" y="228.9">Retroreflective yellow (background)</text>
</g>
<g font-size="3.5" fill="#373435">
<text x="99.8" y="25.5">c</text>
<text x="119.3" y="25.5">b</text>
<text x="99.2" y="34.9">r</text>
<text x="133.9" y="49.5" transform="rotate(45 133.9 49.5)">a</text>
<text x="55.7" y="70.2">d</text>
<text x="60" y="82.6">h</text>
<text x="158.8" y="81.8" transform="rotate(-45 158.8 81.8)">j</text>
<text x="55.5" y="86.8">e</text>
<text x="148.9" y="86" transform="rotate(-45 148.9 86)">i</text>
<text x="55.5" y="95.8">e</text>
<text x="56" y="91.8">f</text>
<text x="55.7" y="99.9">g</text>
<text x="21.6" y="267.9">Department of Transport and Main Roads</text>
<text x="17.7" y="271.8">Infrastructure Management &amp; Delivery Division</text>
<text x="16.7" y="280.6">Designed</text>
<text x="42.7" y="280.6">Checked</text>
<text x="69.7" y="280.6">Scale</text>
<text x="98.5" y="281.4">PRINCIPAL ENGINEER</text>
<text x="154.7" y="276.2">10/10/22</text>
<text x="157.4" y="281.2">Date</text>
<text x="16.7" y="284.8">RB 07/97</text>
<text x="42.7" y="284.8">JP 10/22</text>
<text x="69.7" y="285.2">Not to Scale</text>
<text x="98.5" y="284.8">(Traffic Engineering)</text>
</g>
</svg>
